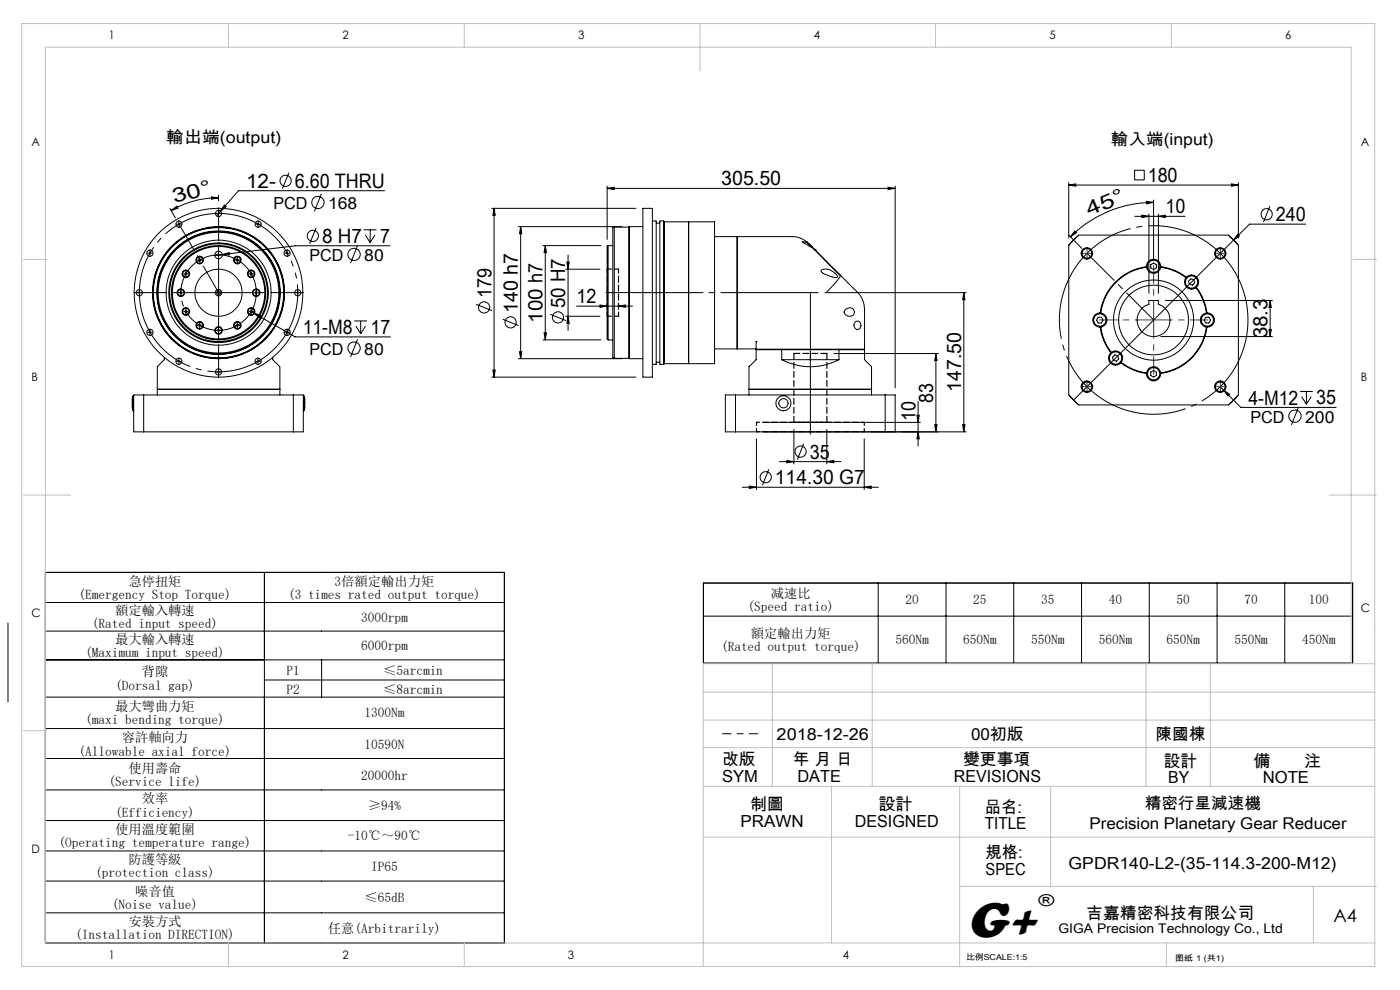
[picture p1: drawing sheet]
<svg xmlns="http://www.w3.org/2000/svg" width="297mm" height="210mm" viewBox="0 0 297 210" stroke-linecap="round" stroke-linejoin="round" font-family="sans-serif">
<g fill="none" stroke="#000" stroke-width=".21">
<path d="M61.3 36.6l-1.4 3.4M128.8 40l1.5-.3v.5zM128.8 39.5v11.3M128.8 40h61.1M188.4 39.7l1.5 .3-1.5 .2zM189.9 39.5v42.8M226.7 39.3l1.5-.3v.5zM226.7 38.8v11.7M226.7 39.3h36M240.7 36.1h2v2.1h-2zM261.2 39l1.5 .3-1.5 .2zM262.7 38.8v11.7"/>
<path d="M31.3 53.7h1M31.8 53.2v1M36.1 44.2l1.1 2M36.3 44.7l1.2-1 .2 .5zM37.5 47.5h1M38 47.1v.9M38.9 58.1h1M39.4 57.6v1M41.9 55.2h1M42.4 54.7v1M44.8 41.8l1.6 .2-1.5 .3zM45.9 54.1h.9"/>
<path d="M45.9 45.3h.9M46.4 42a19.7 19.7 0 0 0-10.1 2.7M46.4 41.4v1.2M46.4 44.8v1M46.4 53.6v1M46.8 44.8l-.9 1M47.2 54l1.4-.4 .1 .5zM47.2 54l-1.6 .2M47.6 43.5l.4 .3-1.2 1zM49.8 55.2h1.1M50.3 54.7v1M52.8 58.1h1"/>
<path d="M53.3 57.6v1M54.3 47.5h.9M54.8 47.1v.9M60.4 53.7h1M60.9 53.2v1M67.1 48.3l-1.4 3.4M68.2 41.1l-1.5 3.7M75.8 52.1l-1.4 3.7M77.2 48.7h2.7M77.5 49.8l1 1.7M78.5 48.7v2.8M79.6 49.8l-1.1 1.7"/>
<path d="M81.6 40.5h-31l-3.8 4.3M82.7 52.1h-20l-15.5 1.9M104.3 44.2h30.6M104.8 44.2l.3 1.5h-.5zM104.8 44.2v35.8M110 48.1h22M110.5 48.1l.2 1.5h-.5zM110.5 48.1v28M115.2 52.1h12.3M115.7 52.1l.2 1.5h-.5zM115.7 52.1v20M120 57.1h7.3"/>
<path d="M120.3 55.6h.5l-.3 1.5zM120.5 54.1v16M129 52.1v20M129 52.1l-.2 .2v17.9a2.58 2.58 0 0 0 .2 1.9M129 52.1h1M130.3 48.2v27.8M130.3 48.2l-.3 .1v27.6l.3 .1M130.3 48.2h3.1M133.4 48.2v27.8M133.5 48.1v28M133.5 48.1h2.9M133.5 48.1l-.1 .1"/>
<path d="M136.4 44.2h2v35.8h-2zM138.4 46.9h.8v30.4h-.8M139.2 47.3h.8M140.8 46.9h-.8v30.4h.8M140.8 46.9v30.4M140.8 46.9l.1 .2M140.9 47.1v30M140.9 47.1h10.7v30h-10.7M146.1 47.1v30M151.6 50.2h17.2l1.3 .5 1.1 .7M156.4 50.2v23.8zM171.2 51.4l.6 .6z"/>
<path d="M171.6 51.7l.8 .8M172.4 52.5l-.4-.3a2.42 2.42 0 0 0-1.8-.9l2.8 1.7M172.4 52.5l.6 .5M172.6 52.8l5.7 5.6M173 53l5.3 5.4M173 53h.1M174.2 57.4a2.6 2.6 0 0 1 3.4 1.1 .39 .39 0 0 1-.2 .4 .39 .39 0 0 1-.4-.1h-.2a3.9 3.9 0 0 1-2.6-1.3zM178.3 58.4l-.9 1.4-2 2.1M178.3 58.4l2.5 2.6a6 6 0 0 1 2.6 5.1v8M226.7 49.9l2.8 2.8M227.6 51l1.2-1.1h31.8l.8 .7 1.3 1.4v31.8l-.4 .4-1.7 1.7h-31.8l-.5-.5-1.6-1.6v-31.8zM228 49l.4 .4-1.3 .8z"/>
<path d="M228.8 49.9l-2.1 2.1M240.7 45.9h10.7M242.2 45.6l1.5 .3-1.5 .2zM243.2 42.7l1.5 .2-1.5 .3zM243.2 56.5a1.5 1.5 0 0 1 1.5-1.5 1.5 1.5 0 0 1 1.5 1.5M243.2 56.5a11.5 11.5 0 0 0-9.8 9.9M243.2 56.7a11.3 11.3 0 0 0-9.7 9.7M243.2 56.5v.2M243.2 56.7a1.49 1.49 0 0 0 1.5 1.3 1.49 1.49 0 0 0 1.5-1.3M243.7 45.4v16.8M244.1 56.2l.6-.4 .6 .4v.6l-.6 .4-.6-.4zM244.7 42.9a25 25 0 0 0-17.6 7.3"/>
<path d="M244.7 42.4v12.4M245.7 45.9l1.5-.3v.5zM245.7 45.4v16.8M246.2 56.7a11.7 11.7 0 0 1 5.4 2.2M246.2 56.5a11.2 11.2 0 0 1 5.5 2.3M246.2 56.5v.2M251.6 58.9a1.49 1.49 0 0 0 .1 2 1.49 1.49 0 0 0 2 .1M251.7 58.8a1.5 1.5 0 0 1 2.1 0 1.5 1.5 0 0 1 0 2.2M251.7 58.8l-.1 .1M252.6 59.2l.7 .1 .1 .7-.4 .5-.7-.2-.2-.7zM260.6 49.9l2.1 2.1M262.6 49.7l.3 .4-1.2 .8z"/>
<path d="M269.4 43.7l-1.4 3.4M277 47.5h-11.9l-37.3 37.4M29.1 62.1h1M29.6 61.6v1M31.3 70.5h1M31.8 70v1M34.9 75.8v.5l-1.5 1.5v6M37.5 76.7h1M37.9 62.1h.9M38 76.2v.9M38.3 61.6v1M38.9 66.1h1"/>
<path d="M39.4 65.6v1M41.9 69h1M42.4 68.5v1M45.9 62.1h.9M45.9 70.1h.9M45.9 78.9h.9M46.4 61.6v1M46.4 69.6v1M46.4 78.4v1M49.8 69h1.1M50.3 68.5v1M52.8 66.1h1"/>
<path d="M53.3 65.6v1M53.3 66.1l.6 .3M53.9 62.1h1M53.9 66.4l1.4 .5-.3 .5zM53.9 66.4l8.7 5.1h20.2M54.3 76.7h.9M54.4 61.6v1M54.8 76.2v.9M57.9 75.8v.5l1.4 1.5 .1 6M60.4 70.5h1M60.9 70v1M62.7 62.1h.9"/>
<path d="M63.1 61.6v1M75.1 68.1h2.8M75.5 69.2l1 1.6M75.8 72l-1.4 3.7M76.5 68.1v2.7M77.5 69.2l-1 1.6M101 64.5l3.4 1.4M104.6 78.5h.5l-.3 1.5zM106.6 67.7l3.4 1.4M110 76.1h22M110.2 74.6h.5l-.2 1.5zM115.2 72.1h12.3"/>
<path d="M115.4 70.6h.5l-.2 1.5zM116.7 66.7l3.4 1.3M120 67.1h7.3M120.5 67.1l.3 1.5h-.5zM122.3 64.9h11.9M127.3 64.7l1.5 .2-1.5 .3zM128.8 64.4v1.2M129 72.1h1M130.3 76h3.1M131.2 64.9l1.5-.2v.5zM131.2 64.4v1.2M133.4 76l.1 .1"/>
<path d="M133.5 76.1h2.9M139.2 76.8h.8M140.9 77.1l-.1 .2M151.6 74l8.8 .1M160.4 72.5h.1M160.4 74.1h.1M160.4 72.5v1.6M160.4 74.1l.1 .1M160.4 74.1h23M165.8 76.3a13 13 0 0 0 12.2 0M165.8 74.2h-5.4v2.1l-1.5 1.5v6M165.8 76.3h12.2"/>
<path d="M165.8 74.2v2.1M165.8 74.2h12.2M175 62.1h30M176.9 75h22.2M178 74.2h5.4v2.1l1.5 1.5v6M178 74.2v2.1M179.2 65.8a1.04 1.04 0 0 1 1.4-.5 1.04 1.04 0 0 1 .6 1.3 1.09 1.09 0 0 1-1.3 .5 1.09 1.09 0 0 1-.8-1.1zM181.4 68.3a.82 .82 0 0 1 1.1 .2 .82 .82 0 0 1 0 1.1 .8 .8 0 0 1-1.1 .1 .8 .8 0 0 1-.2-1.1zM183.4 74.1l-.1 .1M198.5 75v16.6M198.5 75l.3 1.5h-.5zM204.5 62.1l.2 1.5h-.5z"/>
<path d="M204.5 62.1v29.5M233 67.3h.7l.3 .6-.3 .6h-.7l-.3-.6zM233.4 69.4a11.5 11.5 0 0 0 2.3 5.5M233.4 66.4a1.5 1.5 0 0 0-1.6 1.5 1.5 1.5 0 0 0 1.6 1.5M233.4 66.4h.1M233.4 69.4h.1M233.5 69.4a10.8 10.8 0 0 0 2.3 5.3M233.5 66.4a1.5 1.5 0 0 1 1.3 1.5 1.5 1.5 0 0 1-1.3 1.5M235.7 74.9a1.5 1.5 0 0 0-.1 2.1 1.5 1.5 0 0 0 2.2 0M235.8 74.7l-.1 .2M235.8 74.7a1.5 1.5 0 0 1 1.9 .2 1.5 1.5 0 0 1 .1 2M236 75.8l.5-.5 .6 .2 .2 .6-.4 .5-.7-.2z"/>
<path d="M237.8 77a11.5 11.5 0 0 0 5.4 2.2M237.8 76.9a11.1 11.1 0 0 0 5.4 2.2M237.8 76.9v.1M241.9 70h.1M243.2 79.2a1.5 1.5 0 0 0 1.5 1.6 1.5 1.5 0 0 0 1.5-1.6M243.2 79.1v.1M243.2 79.1a1.49 1.49 0 0 1 1.5-1.3 1.49 1.49 0 0 1 1.5 1.3M243.7 63.7h2v.8a3.5 3.5 0 0 1 1.9 5.4 3.5 3.5 0 0 1-5.7 0 3.5 3.5 0 0 1 1.8-5.4zM244.1 78.9l.6-.3 .6 .3v.7l-.6 .4-.6-.4zM246.2 79.1v.1M246.2 71.4h23.7M247.2 63.7h22.7"/>
<path d="M253.7 61a11.3 11.3 0 0 1 2.2 5.4M253.8 61a11.6 11.6 0 0 1 2.2 5.4M253.8 61h-.1M255.8 67.3h.7l.3 .6-.3 .6h-.7l-.4-.6zM255.9 69.4a11.3 11.3 0 0 1-9.7 9.7M255.9 69.4h.1M255.9 66.4a1.49 1.49 0 0 0-1.3 1.5 1.49 1.49 0 0 0 1.3 1.5M256 66.4a1.5 1.5 0 0 1 1.6 1.5 1.5 1.5 0 0 1-1.6 1.5M256 69.4a11.4 11.4 0 0 1-9.8 9.8M256 66.4h-.1M269.2 69.9h.5l-.2 1.5zM269.5 63.7v7.7"/>
<path d="M269.5 63.7l.2 1.5h-.5zM28.3 84h-.1a4.3 4.3 0 0 0-.1 2.6l.2 .5M28.3 84v3.1M28.3 84h.1M28.3 87.1h.1M30.5 83.8h-2.1v7.8h2.1M30.5 91.6h31.7M30.5 83.8h31.7M30.5 83.8v7.8M33.4 82.6h26zM62.2 83.8h2.1v7.8h-2.1M62.2 83.8v7.8"/>
<path d="M64.3 84h.2M64.3 87.1h.2M64.5 84a4.3 4.3 0 0 1 .1 2.6l-.1 .5M64.5 84v3.1M104.3 80h30.6M156 83.8h-2.1v7.8h2.1M156 83.8v7.8M156 83.8h31.8M158.9 82.6h26zM160.5 93.1v10.7M162 89.6h33.3M163.1 99.5l-1.4 3.4"/>
<path d="M165.4 97.9h13M166.9 97.7l1.5 .2-1.5 .3zM168.4 91.1v7.3M170.5 94.1l-1.3 3.4M175.4 97.9l1.5-.2v.5zM175.4 91.1v7.3M183.3 93.1v10.7M187.8 83.8h2.1v7.8h-2.1zM194.5 88.1h.5l-.2 1.5zM194.8 91.6l.2 1.5h-.5zM194.8 85.2v9.4M198.3 90.1h.5l-.3 1.5z"/>
<path d="M204.2 90.1h.5l-.2 1.5zM205 91.6h-49M226.7 83.8l1.1 1.1M227.8 84.9l1 1M258.9 82l4.3 4.4h20.3M259.6 82.8l1.2 .8-.3 .4zM262.7 83.8l-2.1 2.1M275.4 86.4l-1.4 3.7M275.8 83h2.7M276.1 84.1l1 1.7M277.1 83v2.8M278.2 84.1l-1.1 1.7"/>
<path d="M157.5 103.4h28.8M159 103.1l1.5 .3-1.5 .2zM183.3 103.4l1.5-.3v.5zM1.7 132.1v16.8M9.6 121.4h97.4v78.6h-97.4zM9.6 127.8h97.4M9.6 133.9h97.4M9.6 140h97.4M56.1 121.4v78.6M68.2 140v7.9M149.2 123.7h137.7v17h-137.7zM149.2 130.7h137.7"/>
<path d="M186.3 123.7v17M200.7 123.7v17M215.1 123.7v17M229.4 123.7v17M243.8 123.7v17M258.2 123.7v17M272.6 123.7v17M9.6 147.9h97.4M9.6 154.5h97.4M56.1 144.2h50.9M9.6 160.9h97.4M9.6 167.6h97.4"/>
<path d="M9.6 174.1h97.4M9.6 180.5h97.4M9.6 186.9h97.4M9.6 193.6h97.4"/>
<circle cx="60.6" cy="38.3" r="1.18"/>
<circle cx="31.8" cy="53.7" r=".68"/>
<circle cx="38" cy="47.5" r=".66"/>
<circle cx="39.4" cy="58.1" r=".68"/>
<circle cx="39.4" cy="58.1" r=".8"/>
<circle cx="39.4" cy="58.1" r=".18"/>
<circle cx="42.4" cy="55.2" r=".68"/>
<circle cx="42.4" cy="55.2" r=".8"/>
<circle cx="42.4" cy="55.2" r=".18"/>
<circle cx="46.4" cy="45.3" r=".66"/>
<circle cx="46.4" cy="54.1" r=".79"/>
<circle cx="50.4" cy="55.2" r=".68"/>
<circle cx="50.4" cy="55.2" r=".8"/>
<circle cx="50.4" cy="55.2" r=".18"/>
<circle cx="53.3" cy="58.1" r=".68"/>
<circle cx="53.3" cy="58.1" r=".8"/>
<circle cx="53.3" cy="58.1" r=".18"/>
<circle cx="54.8" cy="47.5" r=".66"/>
<circle cx="60.9" cy="53.7" r=".68"/>
<circle cx="66.4" cy="50" r="1.19"/>
<circle cx="67.4" cy="42.9" r="1.31"/>
<circle cx="75.1" cy="54" r="1.3"/>
<circle cx="230.6" cy="53.8" r="1.2"/>
<circle cx="230.6" cy="53.8" r="1.02"/>
<circle cx="244.7" cy="56.5" r="1.3"/>
<circle cx="252.8" cy="59.8" r="1.31"/>
<circle cx="258.9" cy="53.8" r="1.2"/>
<circle cx="258.9" cy="53.8" r="1.02"/>
<circle cx="268.7" cy="45.4" r="1.19"/>
<circle cx="29.6" cy="62.1" r=".66"/>
<circle cx="31.8" cy="70.5" r=".67"/>
<circle cx="38" cy="76.6" r=".66"/>
<circle cx="38.4" cy="62.1" r=".68"/>
<circle cx="38.4" cy="62.1" r=".18"/>
<circle cx="38.4" cy="62.1" r=".81"/>
<circle cx="39.4" cy="66.1" r=".17"/>
<circle cx="39.4" cy="66.1" r=".68"/>
<circle cx="39.4" cy="66.1" r=".8"/>
<circle cx="42.3" cy="69" r=".17"/>
<circle cx="42.4" cy="69" r=".68"/>
<circle cx="42.4" cy="69" r=".8"/>
<circle cx="46.3" cy="62.1" r="10.4"/>
<circle cx="46.4" cy="62.1" r="10"/>
<circle cx="46.4" cy="70.1" r=".81"/>
<circle cx="46.4" cy="62.1" r="17.9"/>
<circle cx="46.4" cy="62.1" r="13"/>
<circle cx="46.4" cy="62.1" r="12.8"/>
<circle cx="46.4" cy="70.1" r=".69"/>
<circle cx="46.4" cy="62.1" r=".7"/>
<circle cx="46.4" cy="78.9" r=".66"/>
<circle cx="46.4" cy="62.1" r=".39"/>
<circle cx="46.4" cy="70.1" r=".19"/>
<circle cx="46.4" cy="62.1" r="13.8"/>
<circle cx="46.4" cy="62.1" r="10.6"/>
<circle cx="46.4" cy="62.1" r="9.8"/>
<circle cx="46.4" cy="62.1" r="13.9"/>
<circle cx="46.4" cy="62.1" r="14"/>
<circle cx="46.4" cy="62.1" r="11.1"/>
<circle cx="46.4" cy="62.1" r="13.1"/>
<circle cx="46.4" cy="62.1" r="5"/>
<circle cx="50.4" cy="69" r=".17"/>
<circle cx="50.4" cy="69" r=".68"/>
<circle cx="50.4" cy="69" r=".8"/>
<circle cx="53.3" cy="66.1" r=".17"/>
<circle cx="53.3" cy="66.1" r=".68"/>
<circle cx="53.3" cy="66.1" r=".8"/>
<circle cx="54.4" cy="62.1" r=".18"/>
<circle cx="54.4" cy="62.1" r=".81"/>
<circle cx="54.4" cy="62.1" r=".69"/>
<circle cx="54.8" cy="76.6" r=".66"/>
<circle cx="60.9" cy="70.5" r=".67"/>
<circle cx="63.2" cy="62.1" r=".67"/>
<circle cx="75.1" cy="73.8" r="1.31"/>
<circle cx="102.7" cy="65.2" r="1.19"/>
<circle cx="108.3" cy="68.4" r="1.19"/>
<circle cx="118.4" cy="67.3" r="1.19"/>
<circle cx="233.3" cy="67.9" r="1.3"/>
<circle cx="236.7" cy="76" r="1.31"/>
<circle cx="244.7" cy="67.9" r="7.4"/>
<circle cx="244.7" cy="79.3" r="1.29"/>
<circle cx="244.7" cy="67.9" r="8.5"/>
<circle cx="256.1" cy="67.9" r="1.3"/>
<circle cx="166.2" cy="85.5" r="1.6"/>
<circle cx="166.2" cy="85.5" r=".98"/>
<circle cx="169.8" cy="95.8" r="1.19"/>
<circle cx="230.6" cy="82" r="1.21"/>
<circle cx="230.6" cy="82" r="1.02"/>
<circle cx="258.9" cy="82" r="1.01"/>
<circle cx="258.9" cy="82" r="1.21"/>
<circle cx="274.7" cy="88.3" r="1.31"/>
<circle cx="162.4" cy="101.2" r="1.19"/>
</g>
<path d="M62.4 57.2a16.8 16.8 0 0 0-28-6.9 16.8 16.8 0 0 0 7.4 28 16.8 16.8 0 0 0 20.9-20l-.3-1.1" fill="none" stroke="#000" stroke-width=".21" stroke-dasharray="30.5 1.3 1.3 1.3" stroke-dashoffset="-3.2" stroke-linecap="butt"/>
<path d="M54 59.7a8 8 0 0 0-13.4-3.2 8 8 0 0 0 3.7 13.3 8 8 0 0 0 9.8-9.7l-.1-.4" fill="none" stroke="#000" stroke-width=".21" stroke-dasharray="30.5 1.3 1.3 1.3" stroke-dashoffset="7.3" stroke-linecap="butt"/>
<path d="M263.9 62a20 20 0 0 0-33.5-8.1 20 20 0 0 0 9 33.3 20 20 0 0 0 24.8-23.9l-.3-1.3" fill="none" stroke="#000" stroke-width=".21" stroke-dasharray="30.5 1.3 1.3 1.3" stroke-dashoffset="3.8" stroke-linecap="butt"/>
<path d="M46.2 62.1h-17.8M46.4 61.9v-17.8M46.4 62.3v17.8M46.6 62.1h17.8" fill="none" stroke="#000" stroke-width=".21" stroke-dasharray="30.5 1.3 1.3 1.3" stroke-dashoffset="23.5"/>
<path d="M171.9 62.3v29.8" fill="none" stroke="#000" stroke-width=".21" stroke-dasharray="30.5 1.3 1.3 1.3" stroke-dashoffset="14.9"/>
<path d="M173.6 62.1h-45.1" fill="none" stroke="#000" stroke-width=".21" stroke-dasharray="30.5 1.3 1.3 1.3" stroke-dashoffset="9.9"/>
<path d="M244.5 67.9h-11.3M244.7 67.7v-11.4M244.7 68.1v11.3M244.9 67.9h11.4" fill="none" stroke="#f00" stroke-width=".21" stroke-dasharray="30.5 1.3 1.3 1.3" stroke-dashoffset="26.7"/>
<g fill="none" stroke="#f00" stroke-width=".21" stroke-dasharray="30.5 1.3 1.3 1.3">
<path d="M230.4 53.7h-1.1M230.6 53.5v-1.1M230.6 53.9v1.1M230.8 53.7h1.1M258.7 53.7h-1.1M258.9 53.5v-1.1M258.9 53.9v1.1M259.1 53.7h1.1M230.4 82h-1.1M230.6 81.8v-1.1M230.6 82.2v1.1M230.8 82h1.1"/>
<path d="M258.7 82h-1.1M258.9 81.8v-1.1M258.9 82.2v1.1M259.1 82h1.1"/>
</g>
<path d="M230.5 53.8h.2M230.6 53.6v.3M258.8 53.8h.2M258.9 53.6v.3M244.6 67.9h.2M244.7 67.8v.2M230.5 82h.2M230.6 81.9v.2M258.8 82h.2M258.9 81.9v.2" fill="none" stroke="#f00" stroke-width=".21"/>
<path d="M171.9 75v6.9" fill="none" stroke="#000" stroke-width=".21" stroke-dasharray="30.5 1.3 1.3 1.3" stroke-dashoffset="28.9"/>
<path d="M38 47.5l8.4 14.6" fill="none" stroke="#000" stroke-width=".21" stroke-dasharray="30.5 1.3 1.3 1.3" stroke-dashoffset="24"/>
<path d="M230.6 53.7l14.1 14.2" fill="none" stroke="#000" stroke-width=".21" stroke-dasharray="30.5 1.3 1.3 1.3" stroke-dashoffset="22.4"/>
<path d="M153.3 155.6h7.5" fill="none" stroke="#000" stroke-width=".21" stroke-dasharray="30.5 1.3 1.3 1.3" stroke-dashoffset="28.6"/>
<path d="M128.8 57.1h2.4M128.8 57.1v10M131.2 57.1v10M128.8 67.1h2.4" fill="none" stroke="#000" stroke-width=".25" stroke-dasharray="1.3 .6" stroke-dashoffset=".4"/>
<path d="M168.4 75v14.6M175.4 75v14.6M175.4 75h-7M175.4 89.6h-7" fill="none" stroke="#000" stroke-width=".25" stroke-dasharray="1.3 .6"/>
<path d="M160.5 89.6v2M183.3 89.6v2M183.3 89.6h-22.8M183.3 91.6h-22.8" fill="none" stroke="#000" stroke-width=".25" stroke-dasharray="1.3 .6" stroke-dashoffset=".6"/>
<g fill="none" stroke="#c0c0c0" stroke-width=".21">
<path d="M4.6 5h287v200h-287zM48.5 5v5M98.5 5v5M148.5 5v10M198.5 5v5M248.5 5v5M5 55h5M287 55h5M5 105h10M282 105h10M5 155h5M149.2 152.7h142.4"/>
<path d="M149.2 146.8h142.4M149.2 158.6h142.4M163.8 140.8v26M185 140.8v26M243.1 140.8v26M256.8 140.8v26M286.6 140.8v-130.8h-277v190h282M291.6 140.8h-142.4v64.2M149.2 177.6h142.4M176.4 166.8v33.2M203.6 166.8v38.2M222.9 166.8v21.2"/>
<path d="M291.6 166.8h-142.4M203.6 188h88.4M278.6 188v12M48.5 200v5M98.5 200v5M247.4 200v5"/>
</g>
<g fill="#000">
<path d="M188.4 39.7l1.5 .3-1.5 .2zM128.8 40l1.5-.3v.5z"/>
<path d="M44.8 41.8l1.6 .2-1.5 .3zM36.3 44.7l1.2-1 .2 .5z"/>
<path d="M47.6 43.5l-.8 1.3 1.2-1zM47.2 54l1.5 .1-.1-.5zM53.9 66.4l1.1 1 .3-.5zM242.2 45.6l1.5 .3-1.5 .2zM245.7 45.9l1.5-.3v.5zM226.7 39.3l1.5-.3v.5zM261.2 39l1.5 .3-1.5 .2zM262.6 49.7l-.9 1.2 1.2-.8zM259.6 82.8l.9 1.2 .3-.4z"/>
<path d="M110.5 48.1l.2 1.5h-.5zM110.2 74.6h.5l-.2 1.5zM104.8 44.2l.3 1.5h-.5zM104.6 78.5h.5l-.3 1.5zM115.7 52.1l.2 1.5h-.5zM115.4 70.6h.5l-.2 1.5zM269.5 63.7l.2 1.5h-.5zM269.2 69.9h.5l-.2 1.5z"/>
<path d="M243.2 42.7l1.5 .2-1.5 .3zM228 49l.4 .4-1.3 .8z"/>
<path d="M120.5 67.1l.3 1.5h-.5zM120.3 55.6h.5l-.3 1.5zM198.3 90.1h.5l-.3 1.5zM198.5 75l.3 1.5h-.5z"/>
<path d="M127.3 64.7l1.5 .2-1.5 .3zM131.2 64.9l1.5-.2v.5z"/>
<path d="M175.4 97.9l1.5-.2v.5zM166.9 97.7l1.5 .2-1.5 .3zM183.3 103.4l1.5-.3v.5zM159 103.1l1.5 .3-1.5 .2z"/>
<path d="M194.5 88.1h.5l-.2 1.5zM194.8 91.6l.2 1.5h-.5z"/>
<path d="M204.2 90.1h.5l-.2 1.5zM204.5 62.1l.2 1.5h-.5z"/>
</g>
<text font-size="11" x="205.1" y="198.7">G+</text>
<g font-size="4.2">
<text x="52.2" y="39.9">12-</text>
<text x="62.6" y="39.9">6.60 THRU</text>
<text x="153" y="39.3">305.50</text>
<text x="243.5" y="38.6">180</text>
<text x="36.9" y="43.1" transform="rotate(-15 36.9 43.1)">3 0 °</text>
<text x="231.1" y="45.9" transform="rotate(-23 231.1 45.9)">4 5 °</text>
<text x="247.2" y="45.3">10</text>
<text x="270.7" y="46.9">240</text>
<text x="68.3" y="51.5">8 H7</text>
<text x="80.6" y="51.5">7</text>
<text x="104.2" y="63.2" transform="rotate(-90 104.2 63.2)">179</text>
<text x="119.9" y="65.4" transform="rotate(-90 119.9 65.4)">50 H7</text>
<text x="122.3" y="64.3">12</text>
<text x="64.2" y="70.9">11-M8</text>
<text x="78.6" y="70.9">17</text>
<text x="109.9" y="66.4" transform="rotate(-90 109.9 66.4)">140 h7</text>
<text x="115.1" y="68.4" transform="rotate(-90 115.1 68.4)">100 h7</text>
<text x="268.9" y="71.8" transform="rotate(-90 268.9 71.8)">38.3</text>
<text x="203.9" y="83.2" transform="rotate(-90 203.9 83.2)">147.50</text>
<text x="194.2" y="89.4" transform="rotate(-90 194.2 89.4)">10</text>
<text x="198" y="85.4" transform="rotate(-90 198 85.4)">83</text>
<text x="264.9" y="85.8">4-M12</text>
<text x="279.3" y="85.8">35</text>
<text x="171.8" y="97.3">35</text>
<text x="164.4" y="102.7">114.30 G7</text>
</g>
<text font-size="3.9" x="282.9" y="195.5">A4</text>
<g font-size="3.5">
<text x="35.3" y="30.3">輸出端(output)</text>
<text x="235.7" y="30.7">輸入端(input)</text>
<text x="58" y="44.4">PCD</text>
<text x="69.6" y="44.4">168</text>
<text x="65.6" y="55.4">PCD</text>
<text x="77.3" y="55.4">80</text>
<text x="65.6" y="75.3">PCD</text>
<text x="77.3" y="75.3">80</text>
<text x="265.3" y="89.7">PCD</text>
<text x="276.9" y="89.7">200</text>
<text x="164.8" y="157">2018-12-26</text>
<text x="206" y="157">00初版</text>
<text x="245.2" y="157">陳國棟</text>
<text x="153.2" y="162.3">改版</text>
<text x="153.2" y="165.8">SYM</text>
<text x="168.2" y="162.3">年 月 日</text>
<text x="169.2" y="165.8">DATE</text>
<text x="202.4" y="165.8">REVISIONS</text>
<text x="204.3" y="162.3">變更事項</text>
<text x="246.9" y="162.6">設計</text>
<text x="247.9" y="166.1">BY</text>
<text x="265.9" y="162.6">備</text>
<text x="267.9" y="166.1">NOTE</text>
<text x="276.6" y="162.6">注</text>
<text x="159.1" y="171.9">制圖</text>
<text x="186.4" y="171.9">設計</text>
<text x="208.9" y="172.4">品名:</text>
<text x="157.1" y="175.4">PRAWN</text>
<text x="181.3" y="175.4">DESIGNED</text>
<text x="208.9" y="175.9">TITLE</text>
<text x="209.1" y="182.1">規格:</text>
<text x="209.1" y="185.6">SPEC</text>
<text x="226.7" y="184.2">GPDR140-L2-(35-114.3-200-M12)</text>
<text x="220.3" y="192.2">®</text>
<text x="230.5" y="194.8">吉嘉精密科技有限公司</text>
</g>
<g font-size="3.4">
<text x="242.9" y="171.6">精密行星減速機</text>
<text x="231.1" y="175.9">Precision Planetary Gear Reducer</text>
</g>
<g font-size="2.8">
<text x="27.2" y="124.2">急停扭矩</text>
<text x="71" y="124.2">3倍額定輸出力矩</text>
<text x="16.7" y="127">(Emergency Stop Torque)</text>
<text x="24.4" y="130.4">額定輸入轉速</text>
<text x="61.1" y="127">(3 times rated output torque)</text>
<text x="76.6" y="131.8">3000rpm</text>
<text x="158.6" y="129.6">(Speed ratio)</text>
<text x="163.5" y="126.8">减速比</text>
<text x="192.1" y="128.2">20</text>
<text x="206.5" y="128.2">25</text>
<text x="220.9" y="128.2">35</text>
<text x="235.2" y="128.2">40</text>
<text x="249.6" y="128.2">50</text>
<text x="264" y="128.2">70</text>
<text x="277.7" y="128.2">100</text>
<text x="19.5" y="133.3">(Rated input speed)</text>
<text x="24.4" y="136.5">最大輸入轉速</text>
<text x="76.6" y="137.9">6000rpm</text>
<text x="159.3" y="135.3">額定輸出力矩</text>
<text x="190" y="136.7">560Nm</text>
<text x="204.4" y="136.7">650Nm</text>
<text x="218.7" y="136.7">550Nm</text>
<text x="233.1" y="136.7">560Nm</text>
<text x="247.5" y="136.7">650Nm</text>
<text x="261.9" y="136.7">550Nm</text>
<text x="276.2" y="136.7">450Nm</text>
<text x="18.1" y="139.3">(Maximum input speed)</text>
<text x="30.1" y="143.5">背隙</text>
<text x="60.8" y="143.1">P1</text>
<text x="81.3" y="143.1">≤5arcmin</text>
<text x="153" y="138.1">(Rated output torque)</text>
<text x="24.4" y="146.3">(Dorsal gap)</text>
<text x="60.8" y="147.2">P2</text>
<text x="81.3" y="147.2">≤8arcmin</text>
<text x="18.1" y="153.6">(maxi bending torque)</text>
<text x="24.4" y="150.8">最大彎曲力矩</text>
<text x="77.3" y="152.2">1300Nm</text>
<text x="16.7" y="160.3">(Allowable axial force)</text>
<text x="25.8" y="157.5">容許軸向力</text>
<text x="77.3" y="158.9">10590N</text>
<text x="23" y="166.8">(Service life)</text>
<text x="27.2" y="164">使用壽命</text>
<text x="76.6" y="165.4">20000hr</text>
<text x="24.4" y="173.2">(Efficiency)</text>
<text x="30.1" y="170.4">效率</text>
<text x="78" y="171.8">≥94%</text>
<text x="12.4" y="179.7">(Operating temperature range)</text>
<text x="24.4" y="176.9">使用溫度範圍</text>
<text x="73.8" y="178.3">-10℃～90℃</text>
<text x="27.2" y="183.3">防護等級</text>
<text x="78.7" y="184.7">IP65</text>
<text x="20.2" y="186.1">(protection class)</text>
<text x="28.7" y="190">噪音值</text>
<text x="77.3" y="191.4">≤65dB</text>
<text x="23.7" y="192.8">(Noise value)</text>
<text x="27.2" y="196.4">安裝方式</text>
<text x="69.6" y="197.8">任意(Arbitrarily)</text>
<text x="224.5" y="197.8">GIGA Precision Technology Co., Ltd</text>
<text x="16" y="199.2">(Installation DIRECTION)</text>
</g>
<g font-size="2.5">
<text x="23.1" y="8.4">1</text>
<text x="72.7" y="8.4">2</text>
<text x="122.7" y="8.4">3</text>
<text x="172.7" y="8.4">4</text>
<text x="222.7" y="8.4">5</text>
<text x="272.7" y="8.4">6</text>
<text x="6.7" y="30.9">A</text>
<text x="288.7" y="30.9">A</text>
<text x="6.7" y="80.9">B</text>
<text x="288.7" y="80.9">B</text>
<text x="6.7" y="130.9">C</text>
<text x="288.7" y="129.9">C</text>
<text x="6.7" y="180.9">D</text>
<text x="23.1" y="203.4">1</text>
<text x="72.7" y="203.4">2</text>
<text x="120.5" y="203.4">3</text>
<text x="178.8" y="203.4">4</text>
</g>
<g font-size="1.7">
<text x="204.9" y="203.7">比例SCALE:1:5</text>
<text x="249.3" y="203.8">图纸 1 (共1)</text>
</g>
</svg>
